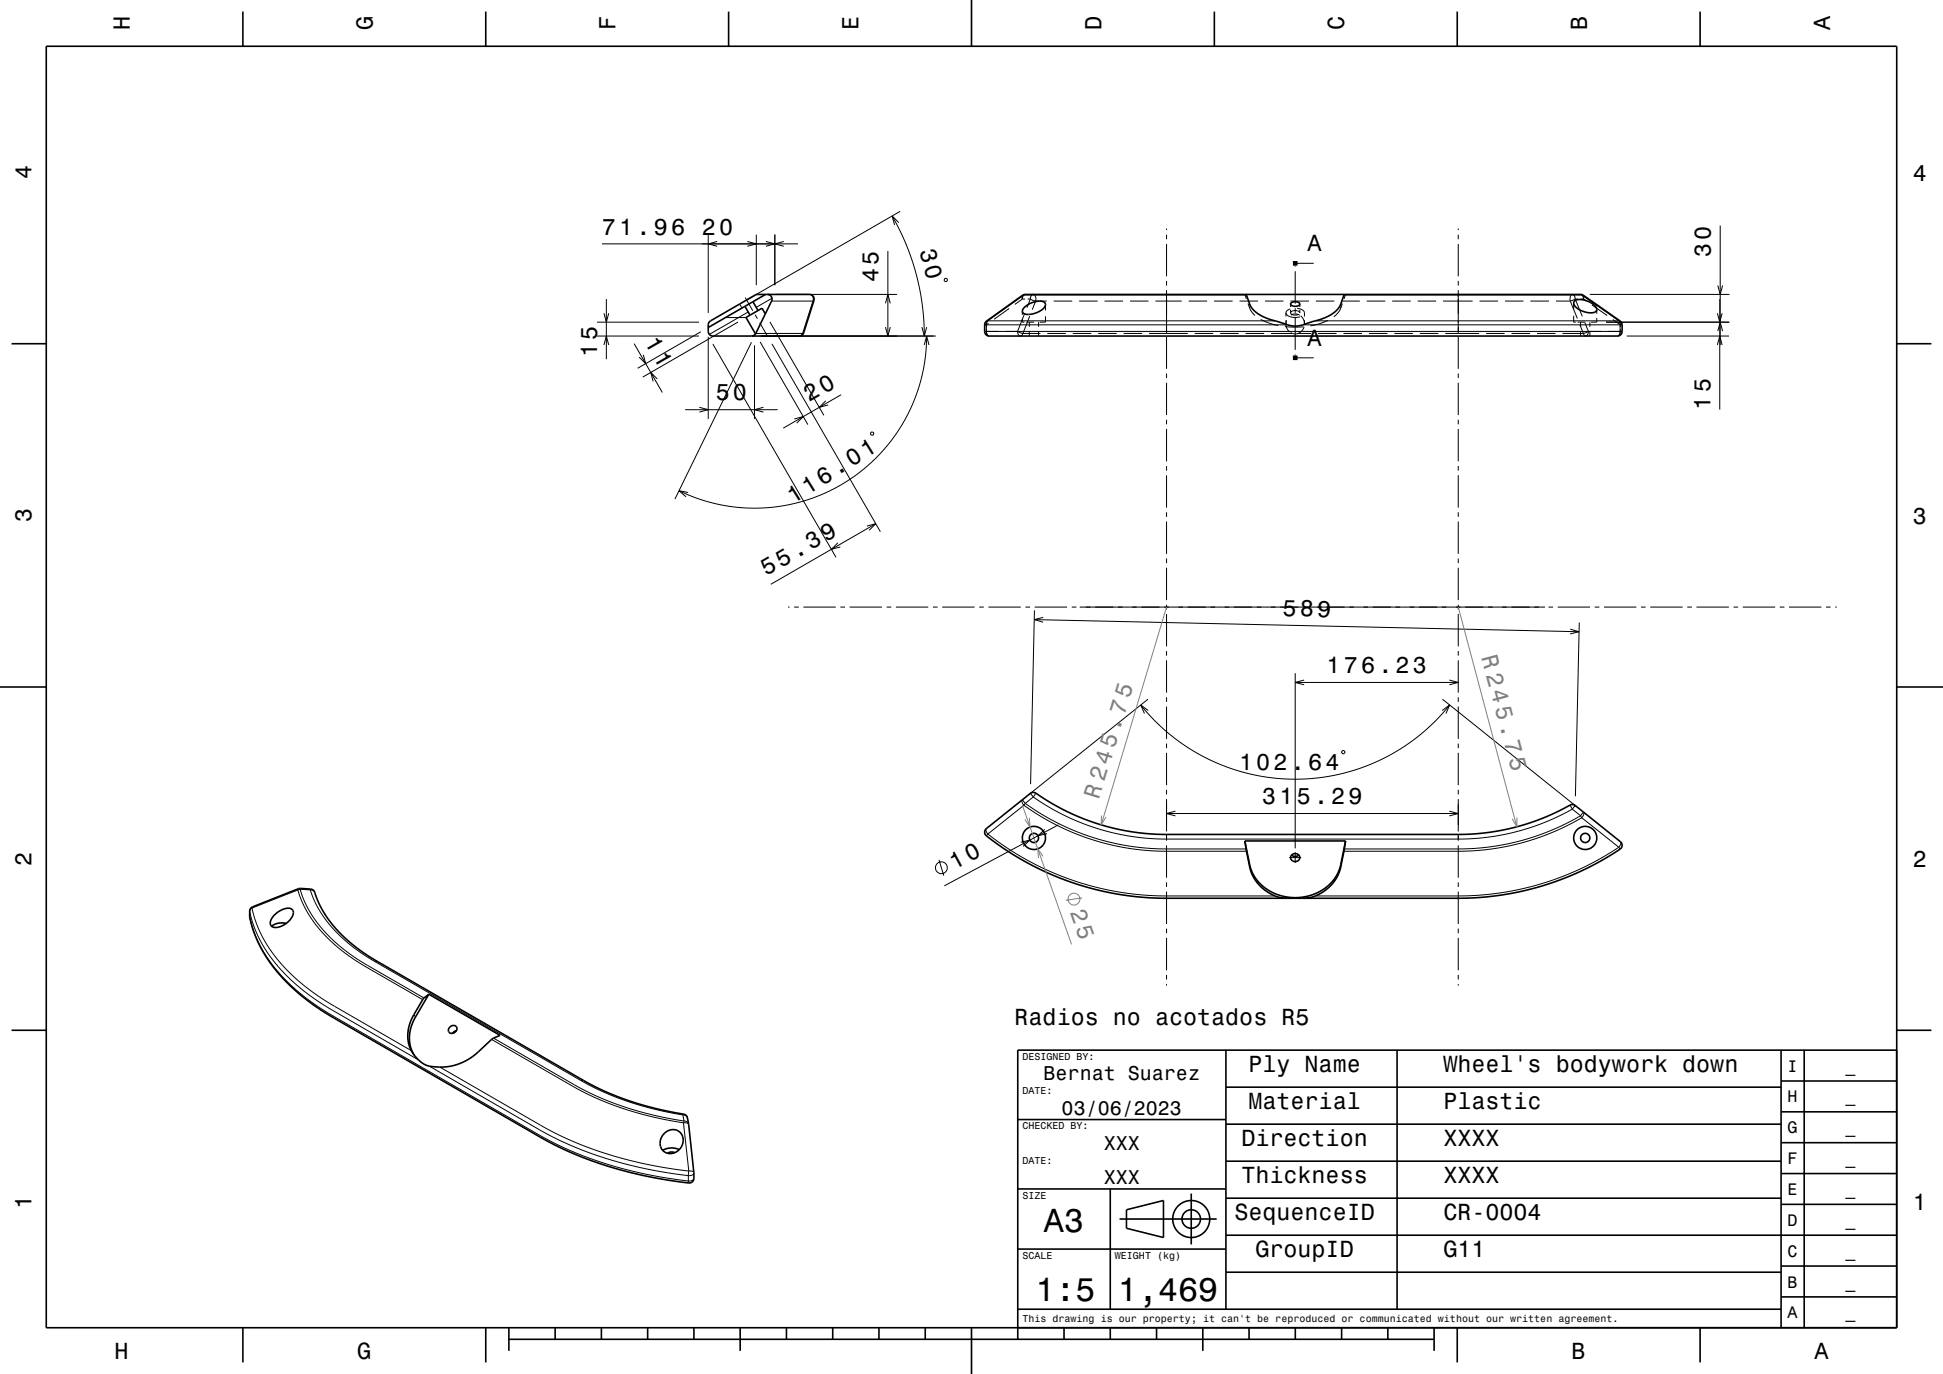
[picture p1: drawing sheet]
<svg xmlns="http://www.w3.org/2000/svg" width="420mm" height="297mm" viewBox="0 0 420 297" stroke-linecap="round" stroke-linejoin="round" font-family="sans-serif">
<g fill="none" stroke="#000" stroke-width=".22">
<path d="M130.1 52.7h42.4M153.1 50.7v16.9M155 52.2l-1.9 .5 1.9 .5M161.6 52.2l1.9 .5-1.9 .5M163.5 50.7v10.9M165.6 52.2l1.9 .5-1.9 .5M167.5 50.7v10.9M169.4 52.2l-1.9 .5 1.9 .5M191.9 54.3v18.3M192.8 46.7l1.7 3 1.4 3.2 1.2 3.3 1 3.1 1.2 6.4 .4 3.7 .1 3.2M194.3 48.1l-1.5-1.4 .6 1.9M194.6 45.7l-33 19"/>
<path d="M252.2 49.4v.3M252.2 50.7v1M252.2 52.7v7M280 57.4v.2M280 58.6v7M280.6 56.9h3.4M315.2 49.4v.3M315.2 50.7v1M315.2 52.7v7M371.8 48.8v25.8M129.1 69.6h22M129.1 72.6h22"/>
<path d="M130.5 74.6l.6-2 .5 2M130.5 67.7l.6 1.9 .5-1.9M131.1 64.6v13M137.1 74.3l6.1 10.5M139.1 76.7l.5 1.9-1.4-1.4M151.5 71.7l-13.7 7.9M153.1 72.8v17.8M154.1 74.4l26.6 46.1M156.8 68.6h4.5M159.5 69.6l-20.6 11.9M159.9 65.7l.5 .9M161.1 64.3l1.6 2.9"/>
<path d="M161.7 67.4l-8.4 4.9M162.4 74l-16.5 33.9M163.1 74.6v16M163.2 68l.5 .9M163.4 72.1h10.1M164.2 69.8l1.7 2.8M164.3 73.9l10.3 17.9M164.5 72.6h37.8M166.4 69.6l11.7 20.2M166.8 65.1h8.9M166.9 74.3l23.4 40.6M166.9 64.5l-3.4 1.9"/>
<path d="M167.9 63.6h26M173.5 72.1l-.3 .4-.4 .1M173.7 71.9l-.2 .2M175 63.6a.98 .98 0 0 1 .7 1.5M175.7 65.1l-2.2 7M175.9 64.9l-.2 .2M191.4 65.6l.5-2 .5 2M191.4 70.7l.5 1.9 .5-1.9M199.3 70.7l.5 1.9 .5-1.9M199.8 74.6l.5-2 .5 2M200.3 72.6l-.3 4.4-.8 4.6-1.4 4.6-2.2 4.5-2.2 3.6-3.4 4-3.7 3.4-3.8 2.7-4 2.1-4.5 1.7-4.6 1.1-4.4 .5h-4.5l-5-.7-4.3-1.2-4.4-1.8M204.2 60.2l.5 .1-.1 .5-.5-.1z"/>
<path d="M212.8 70.2h65.5M212.8 71.6h137.8M213.2 70.2v.5M213.5 69.4l-.3 .8v1.7l.3 .6 .3 .1a1.1 1.1 0 0 1-.6-1.4M213.5 69.4l-.3 .1v.7M213.5 69.4h62.1M213.7 69.9l-.5 .3M218.2 66.7l-3.3 2.3M220 71.6a.68 .68 0 0 0 .1 .8 .68 .68 0 0 0 .8 .1l.2-.4M220 71.6l1.1 .5M221 68.8v.8h.4M221 67.3v.8"/>
<path d="M221 64.6l-1.6 1.2M221 64.6h.6M221.1 72.1h3.8M221.1 72.1h.1M221.3 63.8l.3-.2-.4 .3-.2 .7M221.3 63.8l-7.8 5.5M221.3 63.8a.49 .49 0 0 0-.4 .3 .49 .49 0 0 0 .1 .5M221.3 63.8h48.1M221.4 67.9l-1.4 3.7M221.9 69.6h1.6M222.2 64.6h.5M222.5 69.6v1"/>
<path d="M222.5 71.6v1M222.6 68.3l-1.5 3.8M222.7 64.6a.66 .66 0 0 1 .2-.7 .66 .66 0 0 1 .7-.1l.3 .6v.7M222.7 64.6l-.7 1.9M222.7 64.6l1.2 .5M223.9 65.1l-.8 1.8M223.9 65.1h2.4M224.5 69.6v1M224.5 71.6v1M226 68.4v1.2h-1.2M226 65.8v1.3M226.4 72.1h4"/>
<path d="M227.8 65.1h4M231.9 72.1h4M233.3 65.1h4M237.4 72.1h4M238.8 65.1h4M242.9 72.1h4M244.3 65.1h4M248.4 72.1h8.4M249.8 65.1h5.6M252.2 60.7v1M252.2 62.7v9.4M252.2 72.7v7"/>
<path d="M256.9 65.1h4M258.3 72.1h4M262.4 65.1h4M263.8 72.1h4M267.9 65.1h4M269.1 63.6l.3 1M269.3 72.1h4M269.8 65.6l.3 1M270.1 66.6l.5 .8 .7 .8M270.1 65.7v.3M270.1 66.3v.3M272.5 69l1.7 .8 2.1 .6"/>
<path d="M273.4 65.1h4M274.8 72.1h4.6M277.8 70.6h3.9M278 67.6a2.32 2.32 0 0 0 2.9 .9h.1M278 70a2.22 2.22 0 0 0 .8 1.8M278 67.6v.8M278 69.2v.8M278.1 69.3l-.1 .7M278.9 66.8a1.12 1.12 0 0 0-.9 .8M278.9 65.1h4M279 67.6a1.31 1.31 0 0 0 1.7 .3M279 67.6a1.25 1.25 0 0 1 2 0"/>
<path d="M279 65.7v.7M279 67v.6M279 71.9h.1M279 71.9l.4 .2M279 68.1a1.85 1.85 0 0 1 2 0M279.4 72.1h1.2M280 66.6v1M280 68.6v7M280 76.6v.2M280.4 66.6l.2 .1a1.39 1.39 0 0 1 1.4 .9M280.6 77.3h3.4M280.6 72.1h2.8"/>
<path d="M281 67.6v.1M281 65.7v.7M281 67v.6M281.2 68.3a2.22 2.22 0 0 1 .8 1.7M281.6 70.2h69M281.9 70.6a2.1 2.1 0 0 1-1.3 1.5M282 67.6v.1M282 70v.1M282 67.6v.8M282 69.2v.8M284.3 69.4h65.6M284.4 65.1h4"/>
<path d="M284.9 72.1h4M287 69.3l-1.8 .7-2 .4M289.8 66.6a4.1 4.1 0 0 1-1.5 1.9M289.8 65.7v.3M289.8 66.3v.3M289.9 65.1h4M290.2 65.6l-.4 1M290.4 72.1h4M290.5 63.8h51.4M290.9 63.6l-.4 1M295.4 65.1h4M295.9 72.1h4"/>
<path d="M300.9 65.1h4M301.4 72.1h4M306.4 65.1h4M306.9 72.1h4M311.9 65.1h6.4M312.4 72.1h7.3M315.2 60.7v1M315.2 62.7v9.4M315.2 72.7v7M319.8 65.1h4M321.2 72.1h4M325.3 65.1h4"/>
<path d="M326.7 72.1h4M330.8 65.1h4M332.2 72.1h4M336.3 65.1h3.1M337.7 72.1h4.6M339.4 65.1l1.6 3.7M340.2 68.3v1.3h.4M340.2 65.5v1.4M340.5 64.6a.67 .67 0 0 0-.1-.7 .67 .67 0 0 0-.8-.1l-.2 .5v.8M340.5 64.6l1.5 3.8M340.5 64.6l-1.1 .5M340.5 64.6h.6"/>
<path d="M341 69.6h1.7M341.5 70.2l.8 1.9M341.7 69.6v1M341.7 71.6v1M341.7 64.6h.6M341.9 63.8l-.2-.2 .4 .4 .2 .6M341.9 63.8l8 5.6M341.9 63.8a.49 .49 0 0 1 .5 .3 .49 .49 0 0 1-.1 .5M342.3 64.6l.6 .5M342.6 69.8l.8 1.8M343.4 71.6a.64 .64 0 0 1-.2 .8 .64 .64 0 0 1-.8 .1l-.1-.4M343.4 71.6l-1.1 .5"/>
<path d="M343.7 63.6h30.1M343.7 69.6v1M343.7 71.6v1M344.1 65.9l3.3 2.3M345.2 68.7v.9h-1.3M345.2 66.9v.9M347.2 69.6h26.6M348.6 69.1l1.7 1.1M349.9 69.4l.3 .6v1.7l-.2 .7-.4 .2a1.17 1.17 0 0 0 .7-1.4M349.9 69.4a.49 .49 0 0 1 .5 .3 .49 .49 0 0 1-.1 .5M350.3 70.2v.5M351.6 72.6h22.1"/>
<path d="M371.2 67.7l.5 1.9 .6-1.9M371.2 74.6l.5-2 .6 2M371.3 71.6l.5-2 .6 2M371.3 61.7l.5 1.9 .6-1.9M371.7 64.6v23.9M142.1 81.9l-1.4-1.4 .5 1.9M148.1 88.6h20M151.2 88l1.9 .6-1.9 .5M165 88l-1.9 .6 1.9 .5M171.7 90.6l1.9-.5-1.4 1.4M178.5 86.6l-1.4 1.4 1.9-.5M181.8 85.3l-12.5 7.3"/>
<path d="M188.2 93.5l.6-.1v.6h-.5zM252.2 80.7v1M252.2 82.7v7M252.2 90.7v1M252.2 92.7v7M315.2 80.7v1M315.2 82.7v7M315.2 90.7v1M315.2 92.7v7M148.7 106.5l-1.9-.4 1.5 1.3M181.1 117.3l-1.4 1.4 1.9-.5M187.4 113.7l1.9-.5-1.4 1.4"/>
<path d="M189.3 113.2l-22.7 13.1M252.2 100.7v1M252.2 102.7v7M252.2 110.7v1M252.2 112.7v7M315.2 100.7v1M315.2 102.7v7M315.2 110.7v1M315.2 112.7v7M170.3 131.2h.4M171.7 131.2h1M173.7 131.2h7"/>
<path d="M181.7 131.2h1M183.7 131.2h7M191.7 131.2h1M193.7 131.2h7M201.7 131.2h1M203.7 131.2h7M211.7 131.2h1M213.7 131.2h7M221.7 131.2h1M223.6 133.9l117.7 2.7M223.6 131.9l-.8 37.6M223.7 131.2h7"/>
<path d="M225.5 133.5l-1.9 .4 1.9 .6M231.7 131.2h1M233.4 131.2h100.6M252.2 120.7v1M252.2 122.7v7M252.2 130.7v1M252.2 132.7v7M315.2 120.7v1M315.2 122.7v7M315.2 130.7v1M315.2 132.7v7M334.7 131.2h1"/>
<path d="M336.7 131.2h7M339.4 136l1.9 .6-1.9 .4M341.4 134.6l-.9 37.5M344.7 131.2h1M346.7 131.2h7M354.7 131.2h1M356.7 131.2h7M364.7 131.2h1M366.7 131.2h7M374.7 131.2h1M376.7 131.2h7M384.7 131.2h1"/>
<path d="M386.7 131.2h7M394.7 131.2h1M396.7 131.2h.3M246.6 152.4l3.2 3.5 3.7 3.3 3.9 2.8 3.9 2.1 4.4 1.9 4.3 1.3 4.9 .8 4.8 .3 5-.2 4.4-.8 4.3-1.1 4.9-2 4.2-2.3 4.1-2.8 3.3-3 3.5-3.8M248.1 151.1l-25.5 20.5M248.2 153.6l-1.6-1.2 .8 1.8M252.2 140.7v1M252.2 142.7v7M252.2 150.7v1M252.2 152.7v7M280 145.5v37.9M280 147.5h35.2"/>
<path d="M281.9 147l-1.9 .5 1.9 .5M311.8 153.6l1.6-1.2-.8 1.8M311.8 151.1l28.9 23.2M313.3 147l1.9 .5-1.9 .5M315.2 140.7v1M315.2 142.7v7M315.2 150.7v1M315.2 152.7v7M213.2 179.1l-.1 .4 .4 .8M221.3 174.1l4.9 3.1 4.7 2.3 5.1 2 5.3 1.4 4.5 .7 4.2 .4h19.4M221.3 174.1l-7.8 6.2M221.6 173.7l4.4 2.8 5.2 2.6 4.9 1.9 5.3 1.4 4.4 .7 4.2 .4h19.4"/>
<path d="M221.6 173.7l-.6-.8-.1 .4 .4 .8M221.6 173.7l-.3 .4M222.7 171.5l.7 .8M223.4 172.3l2.9 1.9 3.5 1.9 2.9 1.4 3.6 1.3 3.8 1.1 3.4 .7 3.7 .5 3.8 .3h64.2l3.8-.2 5.4-.7 5.4-1.3 4.9-1.8 5.2-2.5M223.4 172.3l-1.8 1.4M223.9 171.5l-.5 .8M225.8 179.3l-1.4 1.4 1.9-.5M228.8 178.3l-24.7 13.2M252.2 160.7v1M252.2 162.7v7M252.2 170.7v1M252.2 172.7v7"/>
<path d="M252.2 175.8h63M254.1 175.3l-1.9 .5 1.9 .6M290.2 162.2l.5 .3-.2 .4-.5-.2zM313.3 175.3l1.9 .5-1.9 .6M315.2 160.7v1M315.2 162.7v7M315.2 170.7v1M315.2 172.7v7M339.4 174l.5 .9M339.9 174.9l1.8 1.4M340.5 174.1l-.6 .8M341.7 176.3l-4.4 2.3-4.7 1.9-5.2 1.6-5.2 .9-6 .5h-25.6"/>
<path d="M341.7 176.3l.6-.8a.97 .97 0 0 1-.4 1.3M341.7 176.3l.2 .5M341.9 176.8l-4.6 2.4-4.9 1.9-4.8 1.4-5.2 1-6.2 .5h-25.7M341.9 176.8l8 6.3M54 198.1v.2M54 197h.1M54 197l1.2 4.1 2.2 4.2 2.8 3.7 3.5 3.5 3.1 2.6 3.8 2.5 19.9 11.5M54 197l.1 1.9 1.1 3.4 1.6 3.2 2.1 3.1 2.4 2.8 2.9 2.7 3.3 2.6 3.1 2.1 46.1 26.6 4.9 2.5 6.3 2.6 6.4 2 7.2 1.7 7.3 1.1M54.5 196.3l1.2 4.1 2.1 4 2.9 3.8 3.4 3.4 3.2 2.6 3.5 2.4 18.1 10.5M54.5 196.3l-.4 .3-.1 .4M54.6 196l-.1 .3M64.4 192.4l1.1 3.1 1.8 3 2.3 3 2.8 2.8 2.6 2.1 2.8 1.8 13.6 7.9"/>
<path d="M64.4 192.4l-9.9 3.9M64.5 192.1l-.1 .3M64.9 192.2l1 2.8 1.7 3.1 2 2.6 2.9 3 2.6 2.1 2.8 1.9 13.8 8M64.9 192.2l-.5 .2M64.9 192.2l2.2 .2M64.9 192v.2M67.1 192.4l.7 1.9 1.1 2.3 1.5 2.2 1.6 2 2 2 2.2 1.8 4.8 3.2M67.1 192.4h.5l.4 .5M67.1 192.2v.2M203 185.9l1 3.4M213.5 180.3l6 4.1 6.1 3.4 6.8 2.6 6.7 1.9 5.7 .9 5 .4 25.8 .1M213.5 180.3l-.3 .4"/>
<path d="M220.7 182.1l1.9-.5-1.4 1.4M252.2 180.4v1.3M252.2 182.7v7M252.2 190.7v1M252.2 192.7v7M270.1 186.9v.5M278.7 185.4h2.6M280 184.2v2.3M289.8 186.9v.5M315.2 180.4v1.3M315.2 182.7v7M315.2 190.7v1"/>
<path d="M315.2 192.7v7M349.9 183.1l-5.6 3.4-5.9 2.7-6.6 2.2-6.4 1.4-4.4 .6-4.3 .3h-32.4M349.9 183.1l.3 .5M350.3 181.9v.6l-.4 .6M81 207.8l44.6 25.8M81.5 207.8h-.5M89.5 219.3l.3 .5M252.2 200.7v1M252.2 202.7v7M252.2 210.7v1M252.2 212.7v.3M315.2 200.7v1"/>
<path d="M315.2 202.7v7M315.2 210.7v1M315.2 212.7v.3M92.8 230.4l24.5 14.2 6.2 3.1 6.1 2.3 5.8 1.7 6.5 1.4 6.9 1M95.1 230.7l22.7 13.1 6.7 3.2 5.5 2 5.8 1.7 6.3 1.4 6.8 1M106.3 224.7l18 10.4 4.9 2.4 4.5 1.8 4.7 1.4 4.8 1.2 4.5 .8M106.7 224.4l18.3 10.6 4.8 2.3 4.1 1.6 4.4 1.4 4.4 1.1 5.2 .9M125.6 233.6l4.9 2.5 5.4 2 5.8 1.7 5.9 1.2M126.1 233.5l-.5 .1M147.6 241l.6 .1 .4 .5M147.6 241l.3 1.3M147.7 242.7l1.2 10.4"/>
<path d="M147.7 242.7l.9 .1 .3 .2M147.8 240.8l-.2 .2M147.9 242.3l-.2 .4M147.9 242.3l.6 .2 .3 .4M148.8 255.3l.1 .4M148.8 254.1v1.2M148.9 253.1l-.1 1M148.9 253.1l.8 .1 .3 .2M150 254.7a.95 .95 0 0 1-1.2 .6M150 253.6a.94 .94 0 0 1-1.2 .5"/>
<circle cx="203.5" cy="187.6" r="1.28"/>
</g>
<g fill="none" stroke="#000" stroke-width=".35">
<path d="M10 10h400v277h-400zM52.5 2.5v7.5M105 2.5v7.5M157.5 2.5v7.5M210 0v10M262.5 2.5v7.5M315 2.5v7.5M367.5 2.5v7.5M2.5 74.3h7.5M153.4 69.5l10.1-5.8 11.5-.1a1.1 1.1 0 0 1 .8 1.8l-1.9 6a1.41 1.41 0 0 1-1.1 1.2h-18.8l-.4-.1-.5-.6v-1.7zM161 66.2l-7.8 4.5-.1-.2M161 66.2l1.1 1.9"/>
<path d="M162.1 68.1l-.8 .5 2 3.6M162.8 65.2l1.1 1.9M162.8 65.2l-1.8 1M163.9 67.1l.8-.5 .7 1.3M163.9 67.1l-1.8 1M165.5 63.6l-2.7 1.6M165.9 63.6a1 1 0 0 1 .9 1.5l-3.5 7.1-.4 .3-.4 .1M213.1 69.6l7.9-5.8 .6-.2h120.1l.5 .2 8.2 5.7 .2 .7v1.4l-.3 .8-.7 .2h-135.8l-.5-.1-.4-.6-.1-1.7zM221.4 66.5a4.1 4.1 0 0 1 4.4-1.1 .98 .98 0 0 1-.5 1.5 3.8 3.8 0 0 1-4.2 .7 .85 .85 0 0 1 .3-1.1zM269.4 63.6l.7 2.1a7.4 7.4 0 0 0 5.5 3.7l3.4 1h1.6l5.2-1.5 2.3-1.1a4.4 4.4 0 0 0 1.7-2.1l.8-2.1M279.1 65.5a1.26 1.26 0 0 1 1.9 .3 1.18 1.18 0 0 1-2-.2zM340.4 65.1a3.9 3.9 0 0 1 4.8 1.7 1.02 1.02 0 0 1-1.4 .8 3.7 3.7 0 0 1-3.6-2.1z"/>
<path d="M410 74.3h7.5M0 148.5h10M410 148.5h10M213.2 179.1l9.5-7.6a1.31 1.31 0 0 1 1.8 .4l3.2 2 2.9 1.5 3.4 1.5 3.3 1.2 3.1 .9 3.5 .7 3.7 .5 3.5 .2 67.4-.1 5.4-.7 5.1-1.2 5.2-1.8 4.7-2.3a1.27 1.27 0 0 1 1.6-.2l9.9 7.9a1.16 1.16 0 0 1-.7 1.9l-3.2 1.9-3.3 1.8-3.4 1.6-3.5 1.3-3.6 1.2-4.1 1-7.1 1.2-5.8 .3h-64.8l-5-.3-4.9-.7-5.1-1.2-4.6-1.4-4.6-1.8-4.3-2.1-4.5-2.7-4.1-2.9a1.25 1.25 0 0 1-.6-2zM54.2 196.3l.4-.3 9.9-3.9 2.6 .1a1.77 1.77 0 0 1 1.2 1.5l1.4 3.1 2.4 3.3 2.9 3.1 3.8 2.9 2.7 1.7 44.6 25.7a63.6 63.6 0 0 0 21.9 7.4l.4 .3 .2 .4 .5 3.4 .9 8.6v1.3l-.4 .6a2 2 0 0 1-1.9 .1 83.7 83.7 0 0 1-30.9-9.8l-44.6-25.8a39.2 39.2 0 0 1-16.1-15.6 23 23 0 0 1-2.1-6.3v-1.3zM59.3 197.8a3.5 3.5 0 0 1 3.7-1.3 1.42 1.42 0 0 1-.2 2.2 3.6 3.6 0 0 1-3.9 1.7 1.27 1.27 0 0 1 0-2.1zM61.9 199.6h-1.7l-.9 .2-.6 .4M269.1 181.8l1 5.1a10 10 0 0 0 11.7 7 9.4 9.4 0 0 0 8-7l1.1-5.1M269.1 181.8l1 5.6a8.8 8.8 0 0 0 8.2 6.8M269.1 181.8h21.8M279.2 184.8a.93 .93 0 0 1 1.4-.1 .93 .93 0 0 1-.2 1.4 .92 .92 0 0 1-1.1-.1 .92 .92 0 0 1-.1-1.2zM279.2 184.8a1.1 1.1 0 0 0 1.5 0"/>
<path d="M290.9 181.8l-1.1 5.6a8.8 8.8 0 0 1-8.2 6.8M91.5 215.9l1.2-1 15.4 8.9-1.6 .7-3.6 3.3-2.3 1.5a11.2 11.2 0 0 1-5.5 1.4l-2.3-.3-1.4-.5a7.6 7.6 0 0 1-3-4.1 8.4 8.4 0 0 1 1.1-6.5zM92.7 214.9l-2.9 4.9a7.9 7.9 0 0 0-.3 8.2M2.5 222.7h7.5M97.3 222a.84 .84 0 0 1 1.3-.1 .84 .84 0 0 1-.4 1.3 .79 .79 0 0 1-1.1-.1 .79 .79 0 0 1 .2-1.1zM98.7 222.8l-.5 .2-.4 .4M265 235h120M265 227v56M302 227v56M385 233.7h25M385 227v60M390 227v60"/>
<path d="M410 222.7h7.5M410 227h-190v62.5M143.5 245.1a2.36 2.36 0 0 1 3.4-.5 2.36 2.36 0 0 1 .3 3.4 2.38 2.38 0 0 1-2.5 1.4 2.38 2.38 0 0 1-2-2 2.96 2.96 0 0 1 .8-2.3zM145.9 249.2a1.47 1.47 0 0 0-1.6 .1M146.8 248.5a3.9 3.9 0 0 0-3.5 .2M220 257h45M220 242h45M240 257v26M257.5 258v11M265 259h120M265 251h120M265 243h120"/>
<path d="M385 253.7h25M385 247h25M385 240.3h25M220 270h45M242 263.5h21M243.5 261.5l8-2v8l-8-2zM265 275h120M265 267h145M385 273.7h25M385 260.3h25M52.5 287v7.5M105 287v7.5"/>
<path d="M110 289.5h200M110 287v5M120 287v2.5M130 287v2.5M140 287v2.5M150 287v2.5M160 287v5M170 287v2.5M180 287v2.5M190 287v2.5M200 287v2.5M210 287v10"/>
<path d="M220 283h165M230 287v2.5M240 287v2.5M250 287v2.5M260 287v5M270 287v2.5M280 287v2.5M290 287v2.5M300 287v2.5M310 287v5M315 287v7.5M367.5 287v7.5"/>
<path d="M385 280.3h25"/>
<circle cx="223.5" cy="181.1" r="2.5"/>
<circle cx="223.5" cy="181.1" r="1"/>
<circle cx="342.7" cy="181.1" r="2.5"/>
<circle cx="342.7" cy="181.1" r="1"/>
<circle cx="257.5" cy="263.5" r="2"/>
<circle cx="257.5" cy="263.5" r="4"/>
</g>
<path d="M280 56.4v1M280 76.8v1" fill="none" stroke="#000" stroke-width="1" stroke-linecap="butt"/>
<g fill="#000">
<path d="M280 56.9l.6-.1v.3z" fill-rule="evenodd"/>
<path d="M280 77.3l.6-.1v.3z" fill-rule="evenodd"/>
</g>
<g fill="none" stroke="#808080" stroke-width=".22">
<path d="M252.2 131.2l-14.2 47.1M315.2 131.2l12.7 47.5M221 174.1l10.6 30M222.5 176.8l.2 2-1.2-1.7M238.1 176.3l-.1 2 1.1-1.7M327.9 176.7v2l-1-1.7M225.5 185.1l-1.2-1.6 .2 2M233.9 194.1l-3.5 .5"/>
<circle cx="232.1" cy="194.4" r="1.28"/>
</g>
<g font-size="7.2">
<text x="225.7" y="266.3">A3</text>
<text x="223.8" y="281.3">1:5</text>
<text x="241.7" y="281.3">1,469</text>
</g>
<g font-size="5.1">
<text x="198.8" y="54.2" transform="rotate(75 198.8 54.2)">30</text>
<text x="139.2" y="74" transform="rotate(60 139.2 74)">11</text>
<text x="174.9" y="87" transform="rotate(-30 174.9 87)">20</text>
<text x="171.4" y="108.9" transform="rotate(-32 171.4 108.9)">116.01</text>
<text x="165.6" y="124.6" transform="rotate(-30 165.6 124.6)">55.39</text>
</g>
<g font-size="5.1" fill="#808080">
<text x="320.1" y="141.9" transform="rotate(75 320.1 141.9)">R 245.75</text>
<text x="237.6" y="172.9" transform="rotate(-73 237.6 172.9)">R 245.75</text>
</g>
<g font-size="5">
<text x="28.1" y="6.5" transform="rotate(-90 28.1 6.5)">H</text>
<text x="80.6" y="6.5" transform="rotate(-90 80.6 6.5)">G</text>
<text x="133.1" y="6.5" transform="rotate(-90 133.1 6.5)">F</text>
<text x="185.6" y="6.5" transform="rotate(-90 185.6 6.5)">E</text>
<text x="238.1" y="6.5" transform="rotate(-90 238.1 6.5)">D</text>
<text x="290.6" y="6.5" transform="rotate(-90 290.6 6.5)">C</text>
<text x="343.1" y="6.5" transform="rotate(-90 343.1 6.5)">B</text>
<text x="395.6" y="6.5" transform="rotate(-90 395.6 6.5)">A</text>
<text x="6.8" y="38.7" transform="rotate(-90 6.8 38.7)">4</text>
<text x="413.5" y="39">4</text>
<text x="130.1" y="50.7">71.96</text>
<text x="151.7" y="50.7">20</text>
<text x="282.6" y="54.3">A</text>
<text x="369.8" y="55.5" transform="rotate(-90 369.8 55.5)">30</text>
<text x="189.9" y="61" transform="rotate(-90 189.9 61)">45</text>
<text x="129.1" y="77.2" transform="rotate(-90 129.1 77.2)">15</text>
<text x="282.6" y="74.7">A</text>
<text x="154.7" y="86.6">50</text>
<text x="369.7" y="88.5" transform="rotate(-90 369.7 88.5)">15</text>
<text x="6.8" y="112.9" transform="rotate(-90 6.8 112.9)">3</text>
<text x="413.5" y="113.2">3</text>
<text x="277.2" y="133.1" transform="rotate(1 277.2 133.1)">589</text>
<text x="286.7" y="145.5">176.23</text>
<text x="267.8" y="166.4">102.64</text>
<text x="272.8" y="173.8">315.29</text>
<text x="6.8" y="187.1" transform="rotate(-90 6.8 187.1)">2</text>
<text x="206.3" y="188" transform="rotate(-28 206.3 188)">10</text>
<text x="413.5" y="187.4">2</text>
<text x="219.3" y="221.5">Radios no acotados R5</text>
<text x="269.9" y="231.8">Ply Name</text>
<text x="312" y="231.8">Wheel's bodywork down</text>
<text x="269.9" y="239.8">Material</text>
<text x="312" y="239.8">Plastic</text>
<text x="268.3" y="247.8">Direction</text>
<text x="312" y="247.8">XXXX</text>
<text x="268.3" y="255.8">Thickness</text>
<text x="312" y="255.8">XXXX</text>
<text x="6.8" y="261.3" transform="rotate(-90 6.8 261.3)">1</text>
<text x="266.8" y="263.8">SequenceID</text>
<text x="312" y="263.8">CR-0004</text>
<text x="413.5" y="261.6">1</text>
<text x="271.4" y="271.8">GroupID</text>
<text x="312" y="271.8">G11</text>
<text x="24.7" y="293.8">H</text>
<text x="77.2" y="293.8">G</text>
<text x="339.7" y="293.8">B</text>
<text x="392.2" y="293.8">A</text>
</g>
<text font-size="5" fill="#808080" x="231.3" y="197.1" transform="rotate(71 231.3 197.1)">25</text>
<g font-size="4.3">
<text x="225.6" y="233.5">Bernat Suarez</text>
<text x="229.5" y="241">03/06/2023</text>
<text x="238.6" y="248.5">XXX</text>
<text x="238.6" y="256">XXX</text>
</g>
<g font-size="3.6">
<text x="386.4" y="231.6">I</text>
<text x="398.9" y="231.6">_</text>
<text x="386.4" y="238.3">H</text>
<text x="398.9" y="238.3">_</text>
<text x="386.4" y="245">G</text>
<text x="398.9" y="245">_</text>
<text x="386.4" y="251.6">F</text>
<text x="398.9" y="251.6">_</text>
<text x="386.4" y="258.3">E</text>
<text x="398.9" y="258.3">_</text>
<text x="386.4" y="265">D</text>
<text x="398.9" y="265">_</text>
<text x="386.4" y="271.6">C</text>
<text x="398.9" y="271.6">_</text>
<text x="386.4" y="278.3">B</text>
<text x="398.9" y="278.3">_</text>
<text x="386.4" y="285">A</text>
<text x="398.9" y="285">_</text>
</g>
<g font-size="2.2">
<text x="221" y="229.1">DESIGNED BY:</text>
<text x="221" y="236.6">DATE:</text>
<text x="221" y="244.1">CHECKED BY:</text>
<text x="221" y="251.6">DATE:</text>
<text x="221" y="259.1">SIZE</text>
<text x="221" y="272.1">SCALE</text>
<text x="241" y="272.1">WEIGHT (kg)</text>
<text x="221" y="285.8">This drawing is our property; it can't be reproduced or communicated without our written agreement.</text>
</g>
</svg>
